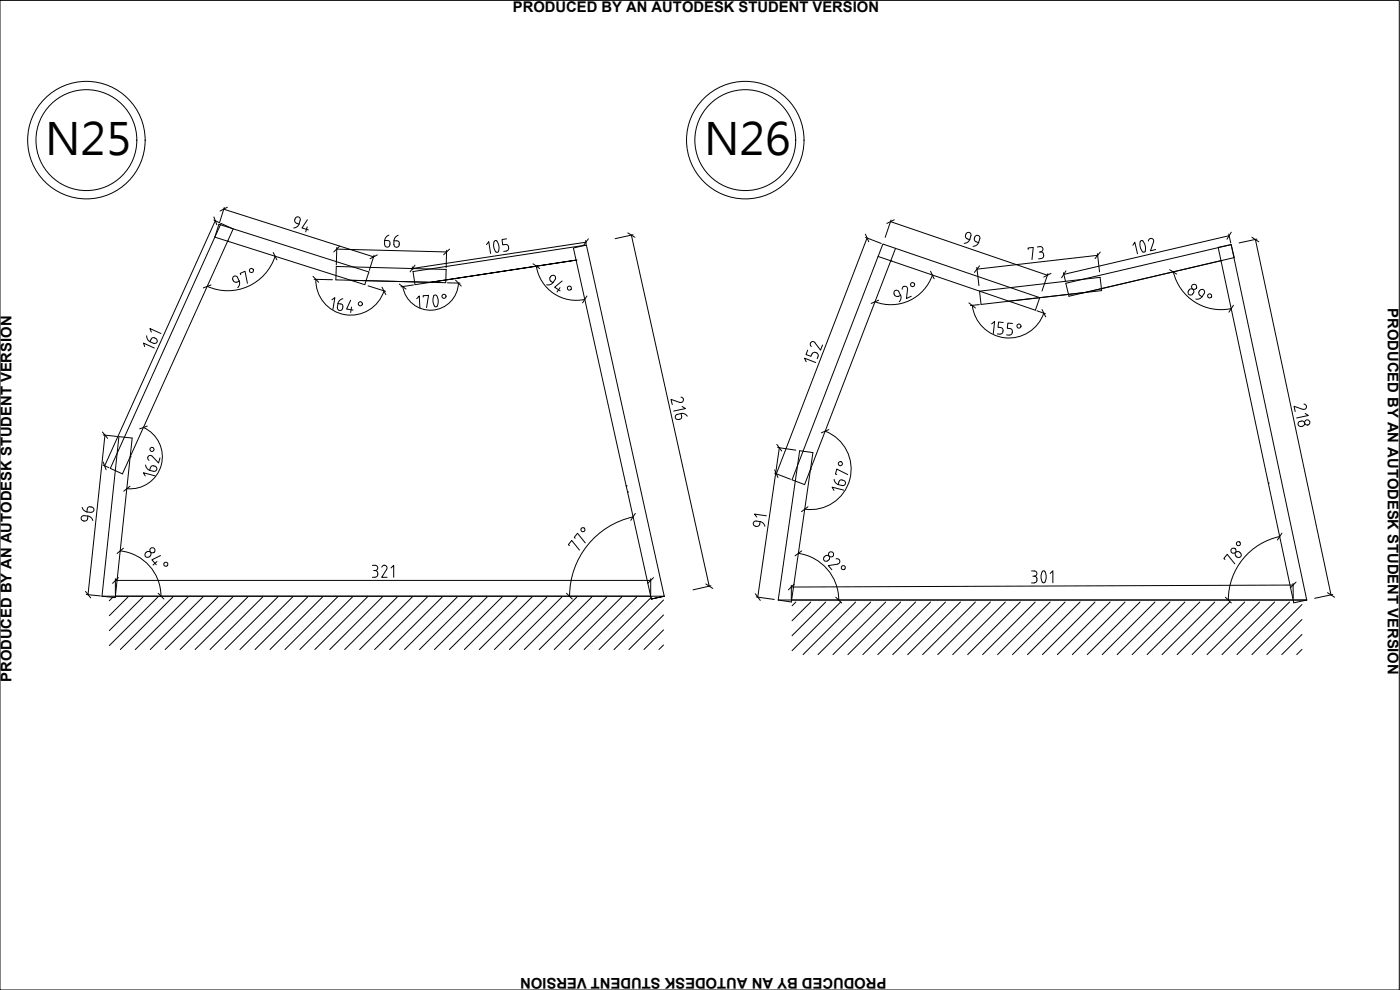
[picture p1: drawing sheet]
<svg xmlns="http://www.w3.org/2000/svg" width="420mm" height="297mm" viewBox="0 0 420 297" stroke-linecap="round" stroke-linejoin="round" font-family="sans-serif">
<!-- layer: 5 -->
<g fill="none" stroke="#000" stroke-width=".3">
<circle cx="25.9" cy="42" r="17.6"/>
<circle cx="25.9" cy="42" r="15.1"/>
<circle cx="223.7" cy="42" r="17.6"/>
<circle cx="223.7" cy="42" r="15.1"/>
</g>
<path d="M0 .1h419.9v296.9h-419.9z" fill="none" stroke="#000" stroke-width=".3"/>
<g fill="none" stroke="#000" stroke-width=".3">
<path d="M65.7 67.3l45 14.3-1.2 3.8-45-14.3zM66.3 67l3.7 1.7-33.3 73.5-3.6-1.7zM68.3 72.3h.1M100.9 80l33 .8-.1 4-33-.8zM172.9 78h.1M172.9 78l15 67.8M176 73.5l-3.9 .9 .8 3.6M176 73.5l-52 8M176 73.5l23.3 105.4M267.3 78.3h.1M268.8 74.5l-27.3 70.9-3.8-1.4 27.3-70.8 47 16.1-1.3 3.8-47.2-16.2M366.4 78.2l-40.7 9.5-22.9 2.7"/>
<path d="M366.4 78.2h.1M124 81.4l.5 4 48.4-7.4-43.7 6.7-24-.6M294 87.4l36.2-4.2 .4 4-36.2 4.1zM319.9 85l49.6-11.6 22.7 106.6-3.9 .9-22.7-106.7 3.9-.8 .9 3.9-49.6 11.6zM35.7 131l4 .4-5.1 47.9-4-.4zM39.1 137.1h.1M240 135.2l4 .6-6.5 44.8-3.9-.6zM187.9 145.8h.1M187.9 145.8l.4 1.8M188.3 147.6l7 31.3h-160.7M188.3 147.6h.1M243.2 140.7h.1"/>
<path d="M380.6 144.9h.1M195.3 178.9l.2 .8M195.5 179.7h.1M195.5 179.7l3.8-.8-3.8 .8M233.6 180h158.6"/>
</g>
<g fill="none" stroke="#000" stroke-width=".3">
<path d="M64.6 66.2l-33.2 73.6M67.1 62.8l45 14.3M67.3 62.3l-1.4 4.5-1.7-.8M82.6 76.8a14.9 14.9 0 0 1-20.4 9.1M88.5 66a.78 .78 0 0 0 .5 1l.7 .3M88.6 65.6l-.2 .4M88.6 65.6a.78 .78 0 0 1 1-.5 .78 .78 0 0 1 .5 1l-.4 1.1M89.8 67.1l-.5 .8-1.2 .5M92.2 68.1l-.5 1.5M92.2 65.9l-1.6 2.5 1.9 .6M101 74.7l33 .9M101.1 74.2l-.2 5.3"/>
<path d="M112.3 76.6l-1.5 4.5M115.4 72.2v1.1M115.4 72.2h.8M116.3 72.2a.98 .98 0 0 1 .7 1.1 .98 .98 0 0 1-1.1 .8l-.5-.7M116.7 70.6l-1 .7-.2 .9M118.2 73.4a.82 .82 0 0 0 1 .8 .82 .82 0 0 0 .6-1.1l-.3-.8-1.3-.1v1.2M119.5 70.6l-1 .8-.3 .8M134 75.1l-.1 5.2M146 73.4l.7-.9 .5 3.6M149.1 72.3l-.4-.1a2.3 2.3 0 0 0 .1 3.4l.4 .1a2.38 2.38 0 0 0-.1-3.4M152 75.3l-.8 .1M152 71.7l-1.3 .2 .2 1.6 .8-.1a.78 .78 0 0 1 .9 .6"/>
<path d="M152.6 74v.4a.78 .78 0 0 1-.6 .9M161 79.8a12.1 12.1 0 0 0 14.5 10M175.8 72.2l.1 .9M175.9 72.7l-52.1 7.8M189.5 70.6l23.4 105.3M190 70.4l-5.4 1.2M259.8 71.2l4.7 1.9M260.2 71.4l-27.2 70.7M267.3 66.5l47 16.1M267.4 66l-1.8 5.2M289.7 70.6a.84 .84 0 0 1 .9-.9 .84 .84 0 0 1 .8 1.1 2.15 2.15 0 0 1-2 2.2M289.8 70.6a.78 .78 0 0 0 .5 1"/>
<path d="M290.2 71.7l.8 .2M292.4 71.5a.84 .84 0 0 1 .9-.9 .84 .84 0 0 1 .7 1.1 2.15 2.15 0 0 1-2 2.2M292.4 71.5a.78 .78 0 0 0 .5 1M292.9 72.5l.8 .3M308.6 74.8l-.1-.4 1.6-.2-.4 3.7M311.3 74.1l.8-.1a.78 .78 0 0 1 .9 .7 .78 .78 0 0 1-.7 .8M312.3 75.6h-.4M312.3 75.6a.99 .99 0 0 1 .9 .9 .99 .99 0 0 1-.7 1M312.5 77.6l-.8 .1M329.4 76.1l.6 5.5M329.4 76.6l-36.2 4.2M340 73.6l.6-.9 .8 3.4"/>
<path d="M342.3 72.3l.3-.1a2.59 2.59 0 0 1 .9 3.4l-.1 .1a2.39 2.39 0 0 1-1.2-3.3zM344.6 72.3a.8 .8 0 0 1 1-.8 .8 .8 0 0 1 .6 1.1l-.9 2.7 1.5-.4M368.8 70.2l.6 2.7M368.9 70.7l-49.6 11.6M376.8 71.9l22.7 106.6M377.2 71.7l-5.3 1.2M45.4 99.6l-.4-1 3.3 1.5M70 84.3a.83 .83 0 0 1 .1-1.3 .83 .83 0 0 1 1.2 .3l.5 1M70 84.2a.78 .78 0 0 0 1.1 .4M71.8 84.2l.1 .9-.5 1.2M71.8 84.4l-.7 .3M72.2 82.4l-.1-.4 1.4-.6 .8 3.6"/>
<path d="M94.3 83.8l5.5 .1M94.8 83.8a10.5 10.5 0 0 0 8.7 10.6 10.5 10.5 0 0 0 11.7-7.1M99.6 89.9l.9-.6-.6 3.5M101.3 92.2a.78 .78 0 0 0 .6 1 .78 .78 0 0 0 .9-.7M102.2 91.2l-.8-.1-.2 1.2M102.2 91.2l.6 .3 .1 .6M102.9 92.1l-.1 .4M102.9 89.6l-1.1 .7-.4 .7M105.2 90.1l-1.2 2.6 2 .3M105.5 92.1l-.3 1.7M110.4 85.8l5.3 1.6M123.7 80.1l.2 .9"/>
<path d="M124.1 85.5l-3.7 .5M125.1 89.6l.7-.8 .2 3.6M127 89.1v-.4l1.6-.1-.6 3.7M130.2 88.7l.4-.2a2.4 2.4 0 0 1 .4 3.5l-.6-.1M130.2 88.7l-.3 1.6 .5 1.6M134.3 84.9h3.7M137.6 84.9a8.4 8.4 0 0 1-7.9 8.2 8.4 8.4 0 0 1-8.8-7.2M165.1 83.3a.84 .84 0 0 1 1.1-.7 .84 .84 0 0 1 .4 1.2M165.1 83.3a.78 .78 0 0 0 .2 1l.6 .5M166 84.7l-.7 .6-1.2 .1M166.6 83.8l-.6 .9M168.1 86.3l-.9 1.3"/>
<path d="M168.7 84.3l-2.2 1.9 1.6 1.1M268.3 88.2l.2 .3M268.5 88.5a.78 .78 0 0 0 1.1 .4M269.7 87.5l.5 1M269.8 87.5a.78 .78 0 0 0-1.1-.4 .78 .78 0 0 0-.4 1.1M270.3 88.6l-.8 .4M270.3 88.5l.1 .9-.5 1.1M271.2 85.9l-.3 .4-.1 .5M271.3 86l.5-.1 .6 .6-.4 3.1 1.5-.7M279.8 82.5a13.2 13.2 0 0 1-17.2 8M291.8 91.6a11.1 11.1 0 0 0 9.8 9.8 11.1 11.1 0 0 0 11.7-7.5M293.2 80.2l.6 5.5"/>
<path d="M293.9 91.4l-2.6 .3M297.6 97.2l.9-.7-.4 3.6M301.1 96.8l-1.4-.2-.2 1.6 .8 .1a.99 .99 0 0 1 .7 1 .99 .99 0 0 1-.9 .9h-.8M303.8 99.5v.3a.78 .78 0 0 1-.9 .7h-.8M303.9 97.1l-1.4-.2-.2 1.6 .8 .1a.78 .78 0 0 1 .7 .8M311.2 93.2l2.5 .9M314.5 82.1l-1.8 5.2M319.2 81.8l.6 2.7M352.1 81.5a14.7 14.7 0 0 0 17.4 11.1M356.6 87.4a.86 .86 0 0 1 1.3-.6 .86 .86 0 0 1 0 1.4M356.7 87.3a.78 .78 0 0 0 .2 1.1 .78 .78 0 0 0 1.1-.2M360.1 88.6l.7 .5"/>
<path d="M360.1 88.6a.92 .92 0 0 1 0-1.6 .92 .92 0 0 1 1.4 .7l-.7 1.3M360.8 88.9l-.6 .6-1.3 .2M43.4 104l-.3-1.1 3.2 1.5M44 100.7l.4 1.3 .6 .5M45.3 101.8l-.3 .7M46.4 101.4l.3 .1M46.4 101.4l-.6-.1-.4 .5M46.7 101.6a.78 .78 0 0 1 .4 1 .78 .78 0 0 1-1 .4l-1.1-.5M204.4 119.2l.5 .2 .2 .4M205.1 119.8l-.3 .8-.7 .1M241.9 108.5l-.4-1 3.3 1.3M242.4 105.1l-.5 1.3 1.5 .5 .3-.7a.78 .78 0 0 1 1-.5"/>
<path d="M244.7 105.7a.9 .9 0 0 1 .8 1.2M245.5 106.9l-.3 .7M246.8 103.5l-.5 1.6-1.7-2.3a.81 .81 0 0 0-1.2-.1 .81 .81 0 0 0 .1 1.3M30.9 139.6l1.8 .7M31 130.5l4.2 .5M31.5 130.6l-5.1 47.8M43.1 128.3a9.6 9.6 0 0 1 5.3 11.3 9.6 9.6 0 0 1-10.3 7M43.7 139.5l.5 1.2 .7 .4M45.7 136.9l1.9 2 .4-1.5M45.7 136.9a.79 .79 0 0 0-1.2 .1 .79 .79 0 0 0 .2 1.1M46.1 139.8l.4 .1M46.1 139.8h-.6l-.3 .5"/>
<path d="M46.5 139.9a.78 .78 0 0 1 .5 .9 .78 .78 0 0 1-.9 .6l-1.2-.3M203.2 124.4l1.2-.3 .1 1.4-.9 .4M203.3 124.3a.78 .78 0 0 0-.6 1 .78 .78 0 0 0 .9 .6M204 120.8l-2.6-1 .4 1.6M204.4 124l.9 .1 1 .8M204.7 121.9l1 .7-3.5 .7M233.4 134.3l5.4 .8M233.9 134.4l-6.5 44.7M247.6 129.4a12.2 12.2 0 0 1 7.4 14.4 12.2 12.2 0 0 1-13.5 9M390.9 127.9l-.4 .1M390.9 127.9a.83 .83 0 0 0 .5-1.2 .83 .83 0 0 0-1.3-.3 .77 .77 0 0 0-.5 1 .77 .77 0 0 0 .9 .5M391.3 121.2a.8 .8 0 0 1 .8 1 .8 .8 0 0 1-1.1 .6l-2.6-.9 .3 1.6"/>
<path d="M391.7 124.1l.9 .6-3.5 .7M24.6 152.2l.7 1.1 .8 .3M25 156.3l.4 .1M26.1 153.6l1.2 .1M26.2 152.8l-.1 .8M26.2 152.8a.98 .98 0 0 1 1.2-.7 .98 .98 0 0 1 .7 1.2l-.8 .4M26.2 154.8l-1-.1a.78 .78 0 0 0-.9 .7 .78 .78 0 0 0 .7 .9M26.3 154.8l.8 .3 .8 1.1M26.4 154.8l-.1 .8a.78 .78 0 0 1-.9 .7M45.1 140.3l-.2 .8M46.5 142.8l-3.4-1 .5 1M190 155.1a24.4 24.4 0 0 0-19.1 23.8"/>
<path d="M226.7 157.9l.4 .1M228 156.5l-1-.2a.78 .78 0 0 0-.9 .7 .78 .78 0 0 0 .6 .9M228 156.5l.8 .3 .7 1.1M228.1 156.5l-.1 .8a.78 .78 0 0 1-.9 .6M230 154.8l-3.6-.6 .7 .9M232.5 142l4.7 1.8M250.3 143.8l.6 1.1 .7 .5M251.1 142.4l-.4-.1 .4-1.6 3.3 1.7M251.5 145.4l1.2 .3M251.8 144.6l-.3 .8M252.7 144a.83 .83 0 0 1 1 .8 .83 .83 0 0 1-.9 .9M252.8 144l-.7 .1-.3 .5"/>
<path d="M253.2 147.1l-3.5-.9 .6 .9M25.9 178.4l4.2 .4M30.6 178.9h168.7M34.6 173.6v4.8M34.6 174.1h160.7M36.1 165.3a13.7 13.7 0 0 1 12.2 13.6M43.7 165.9a.78 .78 0 0 0 0 1.1 .78 .78 0 0 0 1.1 0M44 165.6l-.3 .3M44 165.6a.83 .83 0 0 1 1.3 .3 .83 .83 0 0 1-.5 1.2M47.1 168.5l-1.2 1M48.2 166.7l-2.6 1.3 1.3 1.4M111.8 169.6h.8"/>
<path d="M111.8 173.2h.8M112.1 171.2h.5M112.6 169.6a.78 .78 0 0 1 .8 .8 .78 .78 0 0 1-.8 .8 1.02 1.02 0 0 1 .8 1 1.02 1.02 0 0 1-.8 1M115.4 169.6l.5 .2 .2 .8-1.5 2.6h1.6M115.4 169.6l-.5 .1-.3 .5M117.3 170.4l.9-.8v3.6M170.9 163.7l-.3-.3 1-1.2 2.3 2.8M172.6 161.5l-.3-.3 1-1.2 2.3 2.9M195.3 173.6v4.8M213.4 175.8l-5.4 1.2M226.9 179.1l5.5 .8M237.5 175.6v4.5"/>
<path d="M239.6 166a14.1 14.1 0 0 1 12.1 14M247.4 167.1a.78 .78 0 0 0-.1 1.1 .78 .78 0 0 0 1.1 0M247.6 166.8l-.2 .3M247.7 166.8a.83 .83 0 0 1 1.3 .3 .83 .83 0 0 1-.6 1.2M250.9 167.7a.81 .81 0 0 1 1.1 .5 .81 .81 0 0 1-.6 1M251.4 169.3l-2.8 .4 1 1.2M309.6 171.3h.8a.78 .78 0 0 1 .8 .8 .78 .78 0 0 1-.8 .8M310 172.9h.4M310.4 172.9a1.02 1.02 0 0 1 .8 1 1.02 1.02 0 0 1-.8 1h-.8M313.6 171.5a2.95 2.95 0 0 1-.2 3.3l-.2 .1a2.41 2.41 0 0 1-.4-3.4M313.6 171.5l-.4-.2-.4 .2M315.2 172.1l.8-.8v3.6"/>
<path d="M367.6 167.8l-.3-.2 1-1.3 2.3 2.9M370.9 166.9l.3 .3M371 166.9a.86 .86 0 0 1 .2-1.4 .86 .86 0 0 1 1.2 .6 .78 .78 0 0 1-.2 1 .78 .78 0 0 1-.9 0M384.1 161a19.5 19.5 0 0 0-15.5 19M388.1 175v4.5M388.1 175.5l-150.6 .6M400 178.4l-5.5 1.1M237.6 180h154.6"/>
<circle cx="75.5" cy="81.2" r=".61"/>
<circle cx="108.1" cy="91.2" r=".61"/>
<circle cx="133.2" cy="88.9" r=".61"/>
<circle cx="170.9" cy="86.5" r=".61"/>
<circle cx="273.9" cy="85.4" r=".61"/>
<circle cx="305.8" cy="97.8" r=".61"/>
<circle cx="358.4" cy="86.1" r=".78"/>
<circle cx="363" cy="88.8" r=".61"/>
<circle cx="45.6" cy="134.8" r=".61"/>
<circle cx="252.2" cy="139.1" r=".61"/>
<circle cx="392.3" cy="126.8" r=".78"/>
<circle cx="174.9" cy="158.9" r=".61"/>
<circle cx="45.7" cy="165.1" r=".78"/>
<circle cx="49.8" cy="169.3" r=".61"/>
<circle cx="249.4" cy="166.3" r=".78"/>
<circle cx="253.1" cy="170.3" r=".61"/>
<circle cx="370.2" cy="165.2" r=".78"/>
<circle cx="371.7" cy="163.1" r=".61"/>
</g>
<g fill="none" stroke="#000" stroke-width=".3">
<path d="M34 179.1l-1.2 1.1M38.4 179.1l-5.6 5.6M42.9 179.1l-10.1 10.1M47.4 179.1l-14.6 14.6M51.9 179.1l-15.8 15.8M56.4 179.1l-15.8 15.8M60.9 179.1l-15.8 15.8M65.4 179.1l-15.8 15.8M69.9 179.1l-15.8 15.8M74.4 179.1l-15.9 15.8M78.9 179.1l-15.9 15.8M83.4 179.1l-15.9 15.8"/>
<path d="M87.8 179.1l-15.8 15.8M92.3 179.1l-15.8 15.8M96.8 179.1l-15.8 15.8M101.3 179.1l-15.8 15.8M105.8 179.1l-15.8 15.8M110.3 179.1l-15.8 15.8M114.8 179.1l-15.8 15.8M119.3 179.1l-15.8 15.8M123.7 179.1l-15.8 15.8M128.3 179.1l-15.9 15.8M132.8 179.1l-15.9 15.8M137.2 179.1l-15.8 15.8"/>
<path d="M141.7 179.1l-15.8 15.8M146.2 179.1l-15.8 15.8M150.7 179.1l-15.8 15.8M155.2 179.1l-15.8 15.8M159.7 179.1l-15.9 15.8M164.2 179.1l-15.8 15.8M168.7 179.1l-15.8 15.8M173.1 179.1l-15.7 15.8M177.6 179.1l-15.8 15.8M182.1 179.1l-15.8 15.8M186.6 179.1l-15.8 15.8M191.1 179.1l-15.8 15.8"/>
<path d="M195.6 179.1l-15.8 15.8M199.1 180l-14.8 14.9M199.1 184.5l-10.3 10.4M199.1 189l-5.8 5.9M199.1 193.5l-1.4 1.4M238.8 180.6l-1.1 1.2M243.3 180.6l-5.6 5.7M247.8 180.6l-10.1 10.1M252.3 180.6l-14.6 14.6M256.8 180.6l-15.8 15.8M261.3 180.6l-15.8 15.8M265.8 180.6l-15.8 15.8"/>
<path d="M270.3 180.6l-15.8 15.8M274.8 180.6l-15.8 15.8M279.3 180.6l-15.9 15.8M283.8 180.6l-15.9 15.8M288.2 180.6l-15.8 15.8M292.7 180.6l-15.8 15.8M297.2 180.6l-15.8 15.8M301.7 180.6l-15.8 15.8M306.2 180.6l-15.8 15.8M310.7 180.6l-15.8 15.8M315.2 180.6l-15.8 15.8M319.7 180.6l-15.8 15.8"/>
<path d="M324.1 180.6l-15.7 15.8M328.6 180.6l-15.8 15.8M333.2 180.6l-15.9 15.8M337.7 180.6l-15.9 15.8M342.1 180.6l-15.8 15.8M346.6 180.6l-15.8 15.8M351.1 180.6l-15.8 15.8M355.6 180.6l-15.8 15.8M360.1 180.6l-15.8 15.8M364.6 180.6l-15.9 15.8M369.1 180.6l-15.8 15.8M373.5 180.6l-15.7 15.8"/>
<path d="M378 180.6l-15.8 15.8M382.5 180.6l-15.8 15.8M387 180.6l-15.8 15.8M390.7 181.4l-15 15M390.7 185.9l-10.5 10.5M390.7 190.4l-6 6M390.7 194.8l-1.5 1.6"/>
</g>
<!-- layer: 0 -->
<g fill="none" stroke="#000" stroke-width=".3">
<path d="M64.2 65.1l.9 2.3M68.2 62.2l-2.2 1.1M82 75.8l1.1 2.2M101.9 73.9l-1.7 1.7M113.2 76.5l-2.2 1.1M124.5 79.6l-1.4 2M134.9 74.7l-1.8 1.7M160 79.1l2 1.5M176.6 71.7l-1.5 1.9M188.4 69.9l2.1 1.3M259.7 70.3l1 2.2M268.4 65.9l-2.3 1.1"/>
<path d="M294 79.8l-1.6 1.9M330.2 75.6l-1.6 2M369.5 69.7l-1.3 2.1M375.7 71.2l2.1 1.3M63.3 85.5l-2.3 .9M93.9 82.9l1.7 1.8M114.6 86.2l1.2 2.2M119.8 85.2l2 1.5M136.7 84l1.7 1.8M176.1 88.8l-1.3 2.1M263.7 90.1l-2.2 .9M279.3 81.4l1 2.2"/>
<path d="M290.8 90.9l1.9 1.5M312.7 92.9l1.1 2.2M315.4 82l-2.2 1.1M319.9 81.3l-1.3 2M351 80.9l2.1 1.3M370.2 91.6l-1.4 2.1M30.7 129.6l1.6 1.9M30.9 138.6l.9 2.3M44.2 127.8l-2.3 .9M233.1 133.3l1.5 2M248.8 128.9l-2.3 1M39 145.9l-1.9 1.5"/>
<path d="M190.7 154l-1.4 2.1M232.5 141l1 2.3M242.5 152l-2 1.5M384.7 160l-1.3 2M25.7 177.4l1.5 2M35.5 173.3l-1.7 1.7M37 164.5l-1.9 1.6M47.5 178l1.7 1.7M170 178l1.7 1.7M196.1 173.3l-1.7 1.7M211.8 175.2l2.1 1.4M226.7 178.2l1.5 2"/>
<path d="M238.4 175.2l-1.8 1.8M240.6 165.3l-2 1.5M250.8 179.2l1.8 1.7M367.7 179.2l1.8 1.7M389 174.7l-1.8 1.7M398.4 177.8l2.1 1.4"/>
</g>
<g font-size="13.2">
<text x="13.5" y="46.5">N25</text>
<text x="211.3" y="46.5">N26</text>
</g>
<g font-size="4.4">
<text x="153.9" y="3.6">PRODUCED BY AN AUTODESK STUDENT VERSION</text>
<text x="416.5" y="92.5" transform="rotate(90 416.5 92.5)">PRODUCED BY AN AUTODESK STUDENT VERSION</text>
<text x="3.5" y="204.6" transform="rotate(-90 3.5 204.6)">PRODUCED BY AN AUTODESK STUDENT VERSION</text>
<text x="266" y="293.6" transform="rotate(-180 266 293.6)">PRODUCED BY AN AUTODESK STUDENT VERSION</text>
</g>
</svg>
